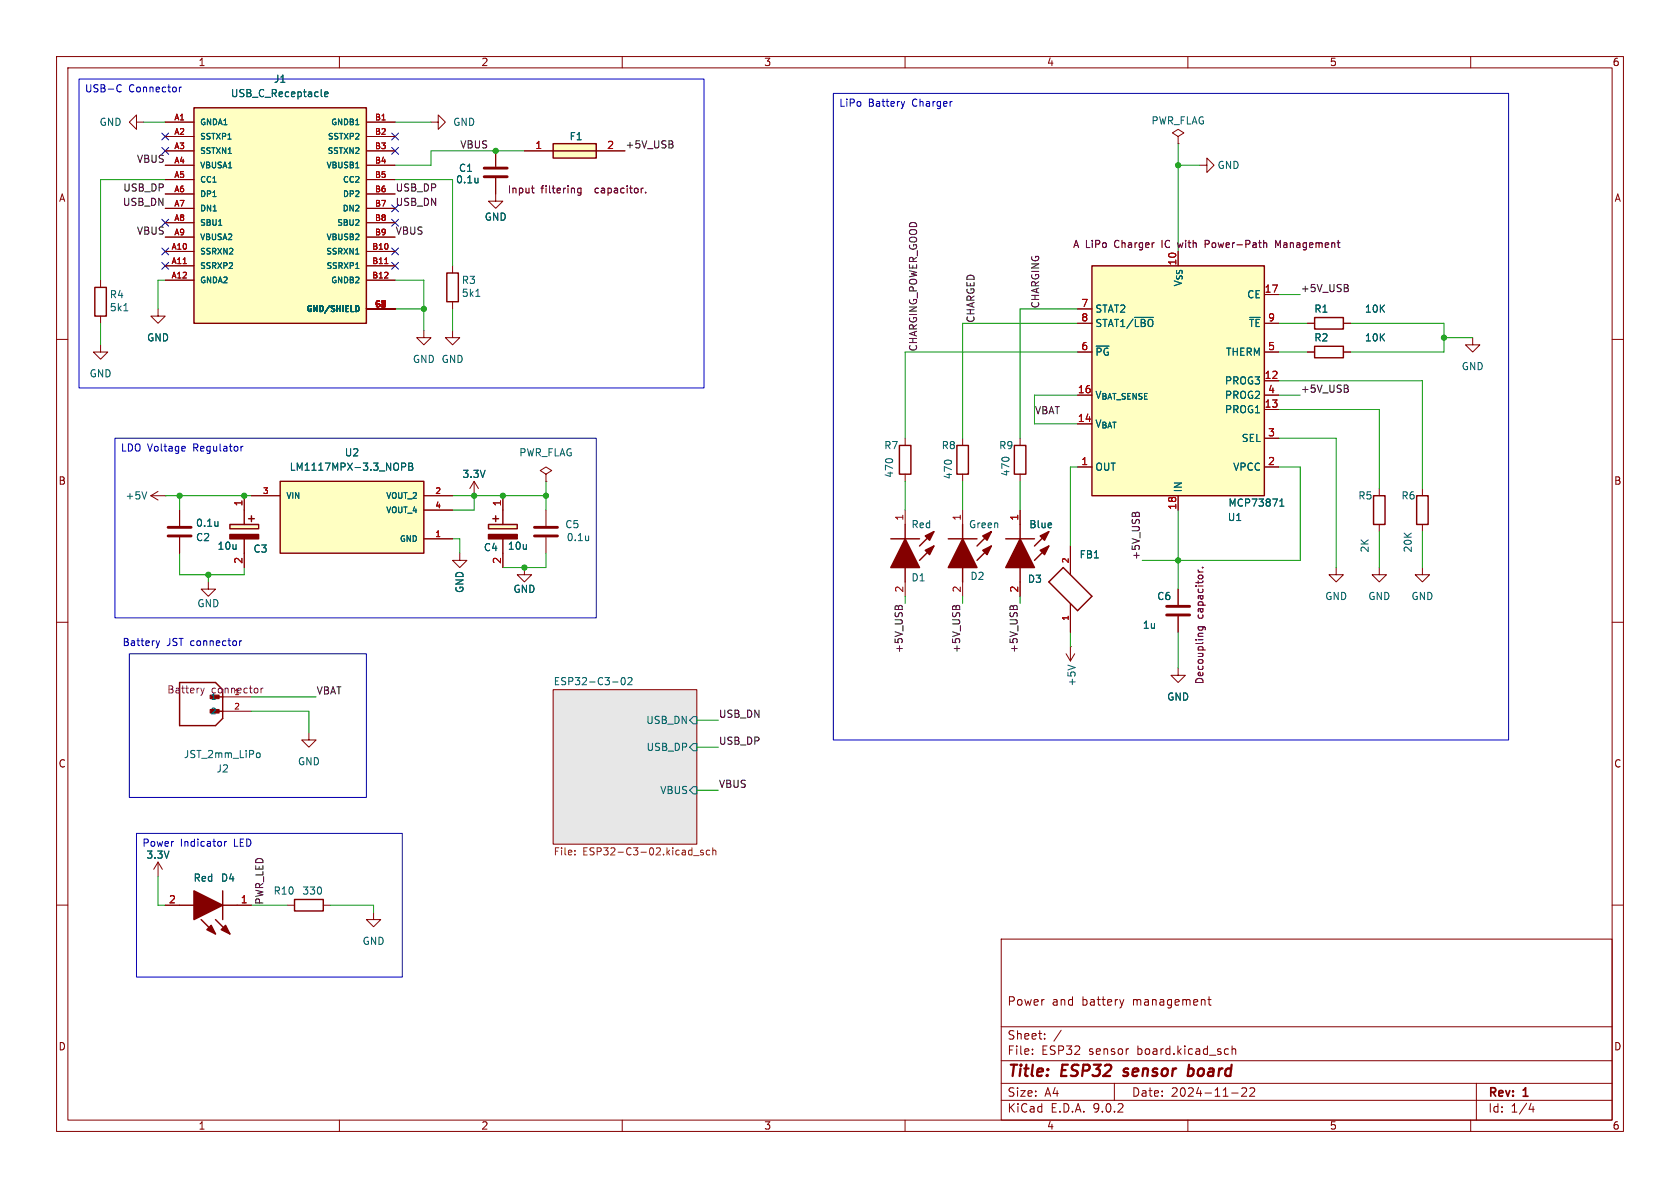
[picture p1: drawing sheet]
<svg xmlns="http://www.w3.org/2000/svg" width="297mm" height="210mm" viewBox="0 0 297 210" stroke-linecap="round" stroke-linejoin="round" font-family="sans-serif">
<g fill="none" stroke="#840000" stroke-width=".18">
<path d="M10 10h277v190h-277zM12 12h273v186h-273zM60 10v2M110 10v2M160 10v2M210 10v2M260 10v2M76.2 21.6h1.3v-1.3l1.2 1.3-1.2 1.3v-1.3M87.6 26.7v2.8M87.6 31.5v2.8M212.1 29.2h1.3v-1.3l1.2 1.3-1.2 1.3v-1.3M80 47v1.3"/>
<path d="M80 53.3v1.3M231.1 57.2h1.3M237.5 57.2h1.3M260.3 59.7v1.3h1.3l-1.3 1.2-1.2-1.2h1.2M10 60h2M160 77.5v1.2M231.1 62.2h1.3M237.5 62.2h1.3M285 60h2M26.7 87.6l1.2 .8M26.7 87.6h2.5M27.9 86.9l-1.2 .7"/>
<path d="M29.2 87.6h.1M31.7 90.2v2.8M31.7 95v2.8M83.8 85.1l-.7 1.3M83.8 85.1l.8 1.3M83.8 85.1v2.5M160 83.8v1.3M160 90.2v2.5M189.2 96.5v5.1M243.8 86.4v1.2M243.8 92.7v1.3M251.5 86.4v1.2"/>
<path d="M251.5 92.7v1.3M10 110h2M36.8 102.9v1.2h1.3l-1.3 1.3-1.2-1.3h1.2M160 102.9v2.5M188.5 115.6l.7 1.2M189.2 114.3h.1M189.2 106.7v5.1M189.2 114.3v2.5M190 115.6l-.8 1.2M236.2 100.3v1.3h1.3l-1.3 1.3-1.3-1.3h1.3M251.5 100.3v1.3h1.2l-1.2 1.3-1.3-1.3h1.3M285 110h2"/>
<path d="M97.8 121.9h25.4v27.3h-25.4zM10 160h2M29.2 160h2.5M41.9 160h2.5M66 161.3v1.3h1.3l-1.3 1.2-1.2-1.2h1.2M177 166h108v32h-108zM198.7 176.7l-.4 1M213.5 176.7h.6M213.7 176.2v1.3l.4 .2M285 160h2M60 198v2M110 198v2"/>
<path d="M160 198v2M177 194.5h108M177 191.5h108M177 187.5h108M177 181.5h108M182.5 186.3v.1M182.5 185.5v.1M184.7 183.6v.1M184.7 182.8v.1M187.6 182.1l-1.3 2M197 191.5v3M199.4 185.4h.1"/>
<path d="M210 198v2M216.7 185.4l.5 .1M217.2 186.3l-.5 .1M217.7 193.2h1.2M217.8 185.5l.2-.1 .4 .1 .1 .9M217.8 184.9v1.5M219.5 192.4l.6-.1 .2 .1 .1 .3-.9 1.1h.9M221 192.4l.5-.1 .2 .1 .1 .3-.9 1.1h.9M260 198v2M261 191.5v6.5M270.7 195l-.4 1.1h.9M271 195.6v1"/>
</g>
<path d="M198.6 190.1l.1 .1M198.8 189l-.1 .3v.1M210.1 189l.2-.1 .6 .1M210.2 188.2l-.2 2M210.8 190a.66 .66 0 0 1-.8 .1" fill="none" stroke="#840000" stroke-width=".4"/>
<path d="M97.8 121.9h25.4v27.3h-25.4z" fill="#e7e7e7" stroke="#e7e7e7" stroke-width=".18"/>
<g fill="none" stroke="#006464" stroke-width=".18">
<path d="M84.5 31.5v.8M84.5 32.2l-.1 .1M84.1 52.4h.8M25.9 86.9l-.4 1.3M38.5 92.2v.8M38.5 92.9v.1M109.9 119.9l.2-.1a.68 .68 0 0 1 .4 .6 .68 .68 0 0 1-.4 .6l-.2-.1-.1-.3zM111 119.9l.5-.1 .2 .3-.7 .9h.7M188.8 117.6l1.3 .4M108.3 120.6h1M121.9 127.3l.7-.6h.6v1.3h-.6zM122.6 131.4h.6v1.3h-.6l-.7-.6z"/>
<path d="M122.6 139.1h.6v1.2h-.6l-.7-.6z"/>
</g>
<path d="M101.6 151v.1M101.6 150.3v.2M122.6 151.3h1M124.3 150.3h-.3l-.2 .2 .1 .1 .4 .2v.3h-.5M125.5 150.3h-.4l-.2 .2 .1 .6h.5M126 150.4l.2-.1h.3l.1 .8M126 149.9v1.2" fill="none" stroke="#725600" stroke-width=".18"/>
<path d="M85.6 29.7h4.1M85.6 31.2h4.1M29.7 93.2h4.1M29.7 94.7h4.1" fill="none" stroke="#840000" stroke-width=".51"/>
<path d="M93.9 33.3h.5M94.1 33.9l.3 .2M102.7 33.3h-.4l-.2 .2 .1 .5h.5M102.7 33.3v1l-.2 .2h-.3M113.7 33.3h-.2M114.1 34v.1" fill="none" stroke="#840084" stroke-width=".18"/>
<g fill="none" stroke="#840000" stroke-width=".25">
<path d="M79 48.3h2v5h-2zM232.4 56.1h5.1v2.1h-5.1zM159 78.7h2v5.1h-2zM232.4 61.2h5.1v2h-5.1zM157.5 95.3h5.1M160 92.7v2.6M165.1 94l-2.5 2.5M165.1 96.5l-2.5 2.6M242.8 87.6h2.1v5.1h-2.1zM250.4 87.6h2.1v5.1h-2.1zM160 100.3v2.6M185.4 102.9l2.6-2.6 5 5.1-2.5 2.6z"/>
<path d="M39.4 157.5v5.1M31.7 160h2.6M35.6 162.6l2.5 2.5M38.1 162.6l2.5 2.5M39.4 160h2.5"/>
</g>
<g fill="#840000" stroke="#840000" stroke-width=".25">
<path d="M34.3 157.5l5.1 2.5-5.1 2.6z"/>
<path d="M39.9 163.6l.7 1.5-1.5-.8z"/>
<path d="M36.6 164.3l.7-.7 .8 1.5z"/>
<path d="M160 95.3l2.6 5h-5.1z"/>
<path d="M163.6 94.7l1.5-.7-.8 1.5z"/>
<path d="M163.6 97.3l1.5-.8-.8 1.5z"/>
</g>
<path d="M97.8 25.4h7.6v2.5h-7.6z" fill="#ffffc2"/>
<path d="M97.8 25.4h7.6v2.5h-7.6zM97.8 26.7h7.6M52.1 159h5v2h-5z" fill="none" stroke="#840000" stroke-width=".25"/>
<path d="M92.7 26.7h5.1M105.4 26.7h5.1M243.8 100.3v1.3h1.3l-1.3 1.3-1.2-1.3h1.2M50.8 160h1.3M57.1 160h1.3" fill="none" stroke="#840000" stroke-width=".18"/>
<path d="M193 47h30.5v40.6h-30.5z" fill="#ffffc2"/>
<g fill="none" stroke="#840000" stroke-width=".25">
<path d="M193 47h30.5v40.6h-30.5zM169.2 78.7h2v5.1h-2zM179.3 78.7h2.1v5.1h-2.1zM167.6 95.3h5.1M170.2 92.7v2.6M175.3 94l-2.6 2.5M175.3 96.5l-2.6 2.6M177.8 95.3h5.1M180.3 92.7v2.6M185.4 94l-2.5 2.5M185.4 96.5l-2.5 2.6M170.2 100.3v2.6"/>
<path d="M180.3 100.3v2.6M37.5 125.7h1.9M39.4 121.9l-1.3-1.2h-6.4v7.6h6.4l1.3-1.3v-3.8"/>
</g>
<g fill="none" stroke="#840000" stroke-width=".18">
<path d="M24.1 21.6v-1.3l-1.2 1.3 1.2 1.3v-1.3h1.3M87.6 34.3v1.3h1.3l-1.3 1.2-1.2-1.2h1.2M208.3 24.1l1-.6-1-.6-1 .6 1 .6v1.3M208.3 25.4h.1M27.9 54.6v1.3h1.3l-1.3 1.3-1.2-1.3h1.2M74.9 58.4v1.3h1.3l-1.3 1.3-1.2-1.3h1.2M80 58.4v1.3h1.3l-1.3 1.3-1.3-1.3h1.3M190.5 57.2h2.5M190.5 54.6h2.5M208.3 44.5v2.5M223.5 57.2h2.6M223.5 52.1h2.6"/>
<path d="M17.8 61v1.2h1.2l-1.2 1.3-1.3-1.3h1.3M170.2 77.5v1.2M180.3 77.5v1.2M190.5 69.9h2.5M190.5 62.2h2.5M190.5 74.9h2.5M223.5 77.5h2.6M223.5 72.4h2.6M223.5 69.9h2.6M223.5 67.3h2.6M223.5 62.2h2.6M170.2 83.8v1.3"/>
<path d="M170.2 90.2v2.5M180.3 83.8v1.3M180.3 90.2v2.5M190.5 82.6h2.5M208.3 87.6v2.6M223.5 82.6h2.6M170.2 102.9v2.5M180.3 102.9v2.5M208.3 118.1v1.3h1.2l-1.2 1.3-1.3-1.3h1.3M208.3 104.1v2.8M208.3 109v2.8M39.4 123.2h5"/>
<path d="M39.4 125.7h5M54.6 129.5v1.3h1.3l-1.3 1.3-1.3-1.3h1.3M27.9 152.4l-.7 1.3M27.9 152.4l.8 1.3M27.9 152.4v2.5"/>
</g>
<path d="M200.5 56.1h3.4M220.9 56.1h1.9M226.3 89.5h.7M226.3 88.6l.3-.4v1.3M45.4 133.1h.4l.2 .2-.1 .6h-.5" fill="none" stroke="#006464" stroke-width=".18"/>
<g fill="none" stroke="#840084" stroke-width=".18">
<path d="M213.1 43.2h.4M213.5 42.5h-.4v1.3M223.4 43l.2-.1 .3 .1v.8M225.9 43.4l-.4-.9v1.3M211.8 110.8h1.1l.2 .2-.1 .3M211.8 100.8l.3 .3M211.8 101.1h.9M211.9 110.8l-.1 .4 .3 .2 .5-.1v-.5M212.5 100.3h.2M35.5 121.7l.3 .8M35.8 122.5l-.2 .4M36.1 121.7l-.3 .8"/>
<path d="M46.1 121.7v.8M46.5 121.7l-.4 .2"/>
</g>
<path d="M206.2 107.2h4.1M206.2 108.7h4.1" fill="none" stroke="#840000" stroke-width=".51"/>
<g fill="#840000" stroke="#840000" stroke-width=".25">
<path d="M180.3 95.3l2.6 5h-5.1z"/>
<path d="M183.9 94.7l1.5-.7-.7 1.5z"/>
<path d="M183.9 97.3l1.5-.8-.7 1.5z"/>
<path d="M170.2 95.3l2.5 5h-5.1z"/>
<path d="M173.7 94.7l1.6-.7-.8 1.5z"/>
<path d="M173.7 97.3l1.6-.8-.8 1.5z"/>
</g>
<g fill="#840000" stroke="#840000" stroke-width=".18">
<path d="M37.1 122.9h1.6v.6h-1.6z"/>
<path d="M37.1 125.4h1.6v.6h-1.6z"/>
</g>
<path d="M49.5 85.1h25.4v12.7h-25.4z" fill="#ffffc2"/>
<path d="M49.5 85.1h25.4v12.7h-25.4z" fill="none" stroke="#840000" stroke-width=".25"/>
<path d="M44.4 87.6h5.1M74.9 87.6h5.1M74.9 90.2h5.1M74.9 95.3h5.1M81.3 97.8v1.3h1.2l-1.2 1.2-1.3-1.2h1.3" fill="none" stroke="#840000" stroke-width=".18"/>
<path d="M71 82.5h.6l.1-.2v-.3l-.7-.1v1.2M72.3 81.9h.4l.2 .2-.2 .4 .2 .1 .1 .3-.2 .2h-.5zM72.3 82.5h.4" fill="none" stroke="#006464" stroke-width=".18"/>
<path d="M40.6 92.7h5.1v.8h-5.1z" fill="#ffffc2"/>
<path d="M16.8 50.8h2v5.1h-2zM40.6 92.7h5.1v.8h-5.1zM43.2 90.2v2.5M43.2 95.3v2.5M43.9 91.7h1.1M44.4 91.2v1" fill="none" stroke="#840000" stroke-width=".25"/>
<path d="M40.6 94.5h5.1v.8h-5.1z" fill="#840000" stroke="#840000" stroke-width=".25"/>
<path d="M17.8 49.5v1.3M17.8 55.9v1.3M43.2 87.6v2.6M43.2 97.8v2.5" fill="none" stroke="#840000" stroke-width=".18"/>
<path d="M21.9 54.9h.7" fill="none" stroke="#006464" stroke-width=".18"/>
<path d="M34.3 19.1h30.5v38.1h-30.5z" fill="#ffffc2"/>
<path d="M34.3 19.1h30.5v38.1h-30.5z" fill="none" stroke="#840000" stroke-width=".25"/>
<g fill="none" stroke="#840000" stroke-width=".18">
<path d="M29.2 21.6h5.1M29.2 24.1h5.1M29.2 26.7h5.1M29.2 29.2h5.1M29.2 31.8h5.1M29.2 34.3h5.1M29.2 36.8h5.1M29.2 39.4h5.1M64.8 21.6h5M64.8 24.1h5M64.8 26.7h5M64.8 29.2h5"/>
<path d="M64.8 31.8h5M64.8 34.3h5M64.8 36.8h5M64.8 39.4h5M29.2 41.9h5.1M29.2 44.5h5.1M29.2 47h5.1M29.2 49.5h5.1M64.8 41.9h5M64.8 44.5h5M64.8 47h5M64.8 49.5h5"/>
<path d="M64.8 54.6h5M96.5 90.2v2.8M96.5 95v2.8M92.7 100.3v1.3h1.3l-1.3 1.3-1.3-1.3h1.3"/>
</g>
<path d="M57.4 16.7l.6-.2-.1-.2-.3-.1-.2 .2 .1 .6h.4M38.6 39.8h.6M62.9 29.7h.6M62.9 44.9h.6M62.9 47.5h.6M63.1 54.1a.55 .55 0 0 1 .4 .5 .55 .55 0 0 1-.4 .5M104.1 94.7v.9M104.1 95.5h-.1" fill="none" stroke="#006464" stroke-width=".18"/>
<path d="M32.4 46.6h.6M68 46.6h.6" fill="none" stroke="#a90000" stroke-width=".18"/>
<path d="M94.5 93.2h4.1M94.5 94.7h4.1" fill="none" stroke="#840000" stroke-width=".51"/>
<path d="M86.4 92.7h5v.8h-5z" fill="#ffffc2"/>
<path d="M86.4 92.7h5v.8h-5zM87.1 91.7h1M87.6 91.2v1M88.9 90.2v2.5M88.9 95.3v2.5" fill="none" stroke="#840000" stroke-width=".25"/>
<path d="M86.4 94.5h5v.8h-5z" fill="#840000" stroke="#840000" stroke-width=".25"/>
<g fill="none" stroke="#840000" stroke-width=".18">
<path d="M29.2 21.6h5.1M29.2 24.1h5.1M29.2 26.7h5.1M29.2 29.2h5.1M29.2 31.8h5.1M29.2 34.3h5.1M29.2 36.8h5.1M29.2 39.4h5.1M64.8 21.6h5M64.8 24.1h5M64.8 26.7h5M64.8 29.2h5"/>
<path d="M64.8 31.8h5M64.8 34.3h5M64.8 36.8h5M64.8 39.4h5M87.6 26.7v2.8M87.6 31.5v2.8M92.7 26.7h5.1M105.4 26.7h5.1M29.2 41.9h5.1M29.2 44.5h5.1M29.2 47h5.1M29.2 49.5h5.1"/>
<path d="M64.8 41.9h5M64.8 44.5h5M64.8 47h5M64.8 49.5h5M64.8 54.6h5M190.5 54.6h2.5M190.5 57.2h2.5M208.3 44.5v2.5M223.5 57.2h2.6M223.5 52.1h2.6M231.1 57.2h1.3M237.5 57.2h1.3"/>
<path d="M190.5 62.2h2.5M190.5 69.9h2.5M190.5 74.9h2.5M223.5 62.2h2.6M223.5 77.5h2.6M223.5 72.4h2.6M223.5 69.9h2.6M223.5 67.3h2.6M231.1 62.2h1.3M237.5 62.2h1.3M31.7 90.2v2.8M31.7 95v2.8"/>
<path d="M43.2 87.6v2.6M43.2 97.8v2.5M44.4 87.6h5.1M74.9 87.6h5.1M74.9 90.2h5.1M74.9 95.3h5.1M88.9 87.6v2.6M88.9 97.8v2.5M96.5 83.8l1-.6-1-.6-1 .6 1 .6v1.3M96.5 85.1h.1M180.3 90.2v2.5M189.2 96.5v5.1"/>
<path d="M190.5 82.6h2.5M208.3 87.6v2.6M223.5 82.6h2.6M180.3 102.9v2.5M189.2 106.7v5.1M208.3 104.1v2.8M208.3 109v2.8M29.2 160h2.5M41.9 160h2.5"/>
</g>
<g fill="none" stroke="#0f0f0f" stroke-width=".18">
<path d="M118.7 25.5l.3 .2-.1 .3-.1 .2M118.8 24.9l.1 .2-.1 .3M238.1 50.9l.3 .2-.1 .3-.2 .2M238.2 50.3l.1 .2-.1 .3M238.1 68.7l.3 .2-.1 .3-.2 .1M238.2 68.1l.1 .2-.1 .3M200.2 90.7l.2-.1 .3 .1M201.4 90.8l-.1-.2h-.3l-.2 .3M158.3 107.2l.2-.1 .3 .1M159.5 107.3l-.1-.2-.3-.1-.3 .3M168.5 107.2l.1-.1 .3 .1M169.7 107.3l-.2-.2-.3-.1-.2 .3"/>
<path d="M178.6 107.2l.2-.1 .3 .1M179.8 107.3l-.1-.2-.3-.1-.2 .3"/>
</g>
<g fill="none" stroke="#009600" stroke-width=".18">
<path d="M25.4 21.6h3.8M29.2 31.8h-11.4v17.7M69.8 21.6h6.4M69.8 31.8h10.2v15.2M92.7 26.7h-16.5v2.5h-6.4M208.3 29.2h3.8M208.3 25.4v19.1M17.8 57.2v3.8M29.2 49.5h-1.3v5.1M69.8 49.5h5.1v8.9M69.8 54.6h5.1M80 54.6v3.8"/>
<path d="M190.5 54.6h-10.2v22.9M190.5 57.2h-20.3v20.3M226.1 52.1h3.8M226.1 57.2h5M238.8 57.2h16.5v5h-16.5M255.3 59.7h5M190.5 62.2h-30.5v15.3M190.5 69.9h-7.6v5h7.6M226.1 62.2h5M226.1 67.3h25.4v19.1M226.1 72.4h17.7v14M226.1 69.9h3.8"/>
<path d="M226.1 77.5h10.1v22.8M29.2 87.6h15.2M31.7 97.8v3.8h11.5v-1.3M31.7 87.6v2.6M80 87.6h16.5M80 95.3h1.3v2.5M83.8 87.6v2.6h-3.8M96.5 97.8v2.5h-7.6M96.5 85.1v5.1M160 85.1v5.1M170.2 85.1v5.1M180.3 85.1v5.1"/>
<path d="M190.5 82.6h-1.3v13.9M208.3 90.2v13.9M226.1 82.6h3.8v16.5h-28M243.8 94v6.3M251.5 94v6.3M36.8 101.6v1.3M160 105.4v1.3M170.2 105.4v1.3M180.3 105.4v1.3M189.2 111.8v2.5M208.3 111.8v6.3M44.4 125.7h10.2v3.8"/>
<path d="M44.4 123.2h11.5M123.2 139.7h3.8M123.2 127.3h3.8M123.2 132.1h3.8M27.9 154.9v5.1h1.3M44.4 160h6.4M58.4 160h7.6v1.3"/>
</g>
<g fill="none" stroke="#000084" stroke-width=".18">
<path d="M28.6 38.8l1.2 1.2M28.6 26.1l1.2 1.2M28.6 23.5l1.2 1.2M29.8 38.8l-1.2 1.2M29.8 26.1l-1.2 1.2M29.8 23.5l-1.2 1.2M69.2 36.2l1.3 1.2M69.2 38.8l1.3 1.2M69.2 26.1l1.3 1.2M69.2 23.5l1.3 1.2M70.5 36.2l-1.3 1.2M70.5 38.8l-1.3 1.2"/>
<path d="M70.5 26.1l-1.3 1.2M70.5 23.5l-1.3 1.2M28.6 43.8l1.2 1.3M28.6 46.4l1.2 1.2M29.8 43.8l-1.2 1.3M29.8 46.4l-1.2 1.2M69.2 43.8l1.3 1.3M69.2 46.4l1.3 1.2M70.5 43.8l-1.3 1.3M70.5 46.4l-1.3 1.2"/>
</g>
<g fill="none" stroke="#0000c2" stroke-width=".18">
<path d="M14 14h110.5v54.6h-110.5zM20.9 15h.3l.2 .1M21.4 16.1l-.2 .1h-.3M31.7 15.4v.8M32.1 15.4l-.4 .2M147.3 16.5h119.4v114.3h-119.4zM159.9 17.9l-.3 .9M20.3 77.5h85.1v31.7h-85.1zM32.6 78.9l.1 .3-.6 .1M32.7 79.7h-.1M42.6 78.9v.8M43 78.9l-.4 .2"/>
<path d="M22.9 115.6h41.9v25.4h-41.9zM27.6 113.3l.3 .8M27.9 114.1l-.2 .4M28.2 113.3l-.3 .8M42.4 113.3v.8M42.7 113.3l-.3 .2M24.1 147.3h47v25.4h-47zM39.7 148.7v.9M40.1 148.7l-.4 .3"/>
</g>
<g fill="none" stroke="#006464" stroke-width=".18">
<path d="M57.4 16.7l.6-.2-.1-.2-.3-.1-.2 .2 .1 .6h.4M38.6 39.8h.6M62.9 29.7h.6M84.5 31.5v.8M84.5 32.2l-.1 .1M62.9 44.9h.6M62.9 47.5h.6M63.1 54.1a.55 .55 0 0 1 .4 .5 .55 .55 0 0 1-.4 .5M200.5 56.1h3.4M220.9 56.1h1.9M38.5 92.2v.8M38.5 92.9v.1"/>
<path d="M71 82.5h.6l.1-.2v-.3l-.7-.1v1.2M72.3 81.9h.4l.2 .2-.2 .4 .2 .1 .1 .3-.2 .2h-.5zM72.3 82.5h.4M226.3 89.5h.7M226.3 88.6l.3-.4v1.3"/>
</g>
<path d="M32.4 46.6h.6M68 46.6h.6" fill="none" stroke="#a90000" stroke-width=".18"/>
<g fill="none" stroke="#840084" stroke-width=".18">
<path d="M93.9 33.3h.5M94.1 33.9l.3 .2M102.7 33.3h-.4l-.2 .2 .1 .5h.5M102.7 33.3v1l-.2 .2h-.3M113.7 33.3h-.2M114.1 34v.1M213.1 43.2h.4M213.5 42.5h-.4v1.3M223.4 43l.2-.1 .3 .1v.8M225.9 43.4l-.4-.9v1.3M211.8 110.8h1.1l.2 .2-.1 .3M211.8 100.8l.3 .3"/>
<path d="M211.8 101.1h.9M211.9 110.8l-.1 .4 .3 .2 .5-.1v-.5M212.5 100.3h.2"/>
</g>
<g fill="#009600" stroke="#009600" stroke-width=".18">
<circle cx="74.9" cy="54.6" r=".46"/>
<circle cx="92.7" cy="100.3" r=".46"/>
<circle cx="87.6" cy="26.7" r=".46"/>
<circle cx="83.8" cy="87.6" r=".46"/>
<circle cx="43.2" cy="87.6" r=".46"/>
<circle cx="31.7" cy="87.6" r=".46"/>
<circle cx="36.8" cy="101.6" r=".46"/>
<circle cx="208.3" cy="29.2" r=".46"/>
<circle cx="255.3" cy="59.7" r=".46"/>
<circle cx="88.9" cy="87.6" r=".46"/>
<circle cx="96.5" cy="87.6" r=".46"/>
<circle cx="208.3" cy="99.1" r=".46"/>
</g>
<g font-size="2.8" fill="#840000">
<text x="178" y="190.9">Title:</text>
<text x="187.7" y="190.9">ESP32</text>
<text x="199.5" y="190.9">sensor</text>
<text x="211.6" y="190.9">board</text>
</g>
<g font-size="2.1" fill="#840000">
<text x="178" y="178">Power</text>
<text x="185.9" y="178">and</text>
<text x="191.3" y="178">battery</text>
<text x="200.4" y="178">management</text>
<text x="178" y="184">Sheet:</text>
<text x="178" y="186.7">File:</text>
<text x="184.1" y="186.7">ESP32</text>
<text x="192.5" y="186.7">sensor</text>
<text x="201.2" y="186.7">board.kicad_sch</text>
<text x="178" y="196.9">KiCad</text>
<text x="178" y="194.1">Size:</text>
<text x="184.7" y="194.1">A4</text>
<text x="185.7" y="196.9">E.D.A.</text>
<text x="193.3" y="196.9">9.0.2</text>
<text x="200" y="194.1">Date:</text>
<text x="207" y="194.1">2024-11-22</text>
<text x="263" y="194.3">Rev:</text>
<text x="263" y="196.9">Id:</text>
<text x="267.1" y="196.9">1/4</text>
<text x="269.4" y="194.3">1</text>
</g>
<g font-size="1.8" fill="#840000">
<text x="35" y="11.9">1</text>
<text x="85" y="11.9">2</text>
<text x="135" y="11.9">3</text>
<text x="185" y="11.9">4</text>
<text x="235" y="11.9">5</text>
<text x="285" y="11.9">6</text>
<text x="10.3" y="35.9">A</text>
<text x="285.3" y="35.9">A</text>
<text x="10.3" y="85.9">B</text>
<text x="285.3" y="85.9">B</text>
<text x="10.3" y="135.9">C</text>
<text x="285.3" y="135.9">C</text>
<text x="10.3" y="185.9">D</text>
<text x="285.3" y="185.9">D</text>
<text x="35" y="199.9">1</text>
<text x="85" y="199.9">2</text>
<text x="135" y="199.9">3</text>
<text x="185" y="199.9">4</text>
<text x="235" y="199.9">5</text>
<text x="285" y="199.9">6</text>
</g>
<g font-size="1.8" fill="#0000c2">
<text x="14.9" y="16.6">USB-C</text>
<text x="22.7" y="16.6">Connector</text>
<text x="148.3" y="19.2">LiPo</text>
<text x="153.5" y="19.2">Battery</text>
<text x="161.4" y="19.2">Charger</text>
<text x="21.3" y="80.1">LDO Voltage</text>
<text x="34.3" y="80.1">Regulator</text>
<text x="21.6" y="114.4">Battery</text>
<text x="29.5" y="114.4">JST connector</text>
<text x="25.1" y="150">Power</text>
<text x="31.9" y="150">Indicator</text>
<text x="41.5" y="150">LED</text>
</g>
<g font-size="1.8" fill="#006464">
<text x="40.7" y="17.4">USB_C_Receptacle</text>
<text x="48.3" y="14.8">J1</text>
<text x="17.5" y="22.5">GND</text>
<text x="80" y="22.5">GND</text>
<text x="203.5" y="22.2">PWR_FLAG</text>
<text x="100.6" y="25">F1</text>
<text x="80.5" y="32.6">0.1u</text>
<text x="81" y="30.6">C1</text>
<text x="215.1" y="30.1">GND</text>
<text x="85.6" y="39.2">GND</text>
<text x="19.3" y="52.9">R4</text>
<text x="81.5" y="50.4">R3</text>
<text x="81.5" y="52.7">5k1</text>
<text x="209.1" y="50.8" transform="rotate(-90 209.1 50.8)">V_{SS}</text>
<text x="220.4" y="52.9">CE</text>
<text x="19.3" y="55.2">5k1</text>
<text x="193.5" y="58">STAT1/~{LBO}</text>
<text x="193.5" y="55.5">STAT2</text>
<text x="220.7" y="58">~{TE}</text>
<text x="232.3" y="55.5">R1</text>
<text x="241.2" y="55.5">10K</text>
<text x="25.9" y="60.6">GND</text>
<text x="72.9" y="64.4">GND GND</text>
<text x="193.5" y="63.1">~{PG}</text>
<text x="216.6" y="63.1">THERM</text>
<text x="232.3" y="60.6">R2</text>
<text x="241.2" y="60.6">10K</text>
<text x="258.3" y="65.6">GND</text>
<text x="15.7" y="66.9">GND</text>
<text x="193.5" y="70.7">V_{BAT_SENSE}</text>
<text x="216.5" y="70.7">PROG2</text>
<text x="216.5" y="68.2">PROG3</text>
<text x="193.5" y="75.8">V_{BAT}</text>
<text x="216.5" y="73.3">PROG1</text>
<text x="51.1" y="83.4">LM1117MPX-3.3_NOPB</text>
<text x="60.9" y="80.9">U2</text>
<text x="91.7" y="80.9">PWR_FLAG</text>
<text x="156.2" y="79.6">R7</text>
<text x="166.4" y="79.6">R8</text>
<text x="176.5" y="79.6">R9</text>
<text x="193.5" y="83.4">OUT</text>
<text x="217.9" y="83.4">VPCC</text>
<text x="219.4" y="78.3">SEL</text>
<text x="22.1" y="88.5">+5V</text>
<text x="81.7" y="84.7">3.3V</text>
<text x="158.1" y="84.6" transform="rotate(-90 158.1 84.6)">470</text>
<text x="168.5" y="84.8" transform="rotate(-90 168.5 84.8)">470</text>
<text x="178.7" y="84.3" transform="rotate(-90 178.7 84.3)">470</text>
<text x="209.1" y="87.1" transform="rotate(-90 209.1 87.1)">IN</text>
<text x="217.1" y="89.8">MCP73871</text>
<text x="240" y="88.5">R5</text>
<text x="247.7" y="88.5">R6</text>
<text x="34.6" y="95.9">C2</text>
<text x="34.6" y="93.3">0.1u</text>
<text x="99.8" y="93.6">C5</text>
<text x="100.1" y="95.9">0.1u</text>
<text x="161" y="93.6">Red</text>
<text x="171.2" y="93.6">Green</text>
<text x="181.9" y="93.6">Blue</text>
<text x="217" y="92.3">U1</text>
<text x="38.4" y="97.4">10u</text>
<text x="44.7" y="97.9">C3</text>
<text x="85.4" y="97.6">C4</text>
<text x="89.7" y="97.4">10u</text>
<text x="190.8" y="98.9">FB1</text>
<text x="242.2" y="97.8" transform="rotate(-90 242.2 97.8)">2K</text>
<text x="249.8" y="97.8" transform="rotate(-90 249.8 97.8)">20K</text>
<text x="34.8" y="107.5">GND</text>
<text x="82.1" y="104.9" transform="rotate(-90 82.1 104.9)">GND</text>
<text x="90.7" y="105">GND</text>
<text x="161" y="103">D1</text>
<text x="171.5" y="102.7">D2</text>
<text x="181.6" y="103.2">D3</text>
<text x="204.5" y="106.3">C6</text>
<text x="234.2" y="106.3">GND</text>
<text x="241.8" y="106.3">GND</text>
<text x="249.4" y="106.3">GND</text>
<text x="201.9" y="111.4">1u</text>
<text x="97.8" y="121.2">ESP32-C3-02</text>
<text x="190.3" y="121.4" transform="rotate(-90 190.3 121.4)">+5V</text>
<text x="206.2" y="124.1">GND</text>
<text x="114.1" y="128.2">USB_DN</text>
<text x="32.4" y="134.2">JST_2mm_LiPo</text>
<text x="38.2" y="136.8">J2</text>
<text x="52.6" y="135.5">GND</text>
<text x="114.2" y="132.9">USB_DP</text>
<text x="116.6" y="140.6">VBUS</text>
<text x="25.8" y="152">3.3V</text>
<text x="34.1" y="156.1">Red</text>
<text x="39" y="156.1">D4</text>
<text x="48.3" y="158.3">R10</text>
<text x="53.3" y="158.3">330</text>
<text x="64" y="167.2">GND</text>
</g>
<g font-size="1.8" fill="#0f0f0f">
<text x="24.1" y="28.9">VBUS</text>
<text x="81.3" y="26.3">VBUS</text>
<text x="110.5" y="26.3">+5V_USB</text>
<text x="21.7" y="33.9">USB_DP</text>
<text x="69.8" y="33.9">USB_DP</text>
<text x="21.6" y="36.5">USB_DN</text>
<text x="24.1" y="41.6">VBUS</text>
<text x="69.8" y="41.6">VBUS</text>
<text x="69.8" y="36.5">USB_DN</text>
<text x="229.9" y="51.7">+5V_USB</text>
<text x="172.4" y="57.2" transform="rotate(-90 172.4 57.2)">CHARGED</text>
<text x="183.8" y="54.6" transform="rotate(-90 183.8 54.6)">CHARGING</text>
<text x="162.2" y="62.2" transform="rotate(-90 162.2 62.2)">CHARGING_POWER_GOOD</text>
<text x="229.9" y="69.5">+5V_USB</text>
<text x="182.9" y="73.3">VBAT</text>
<text x="201.6" y="99.1" transform="rotate(-90 201.6 99.1)">+5V_USB</text>
<text x="159.7" y="115.5" transform="rotate(-90 159.7 115.5)">+5V_USB</text>
<text x="169.8" y="115.5" transform="rotate(-90 169.8 115.5)">+5V_USB</text>
<text x="180" y="115.5" transform="rotate(-90 180 115.5)">+5V_USB</text>
<text x="55.9" y="122.8">VBAT</text>
<text x="127" y="131.7">USB_DP</text>
<text x="127" y="127">USB_DN</text>
<text x="127" y="139.4">VBUS</text>
<text x="46.6" y="160" transform="rotate(-90 46.6 160)">PWR_LED</text>
</g>
<g font-size="1.8" fill="#a90000">
<text x="94.5" y="26.4">1</text>
<text x="107.2" y="26.4">2</text>
<text x="208" y="47" transform="rotate(-90 208 47)">10</text>
<text x="223.5" y="51.8">17</text>
<text x="191.1" y="56.9">8</text>
<text x="191.1" y="54.4">7</text>
<text x="224.1" y="56.9">9</text>
<text x="191.1" y="62">6</text>
<text x="224.1" y="62">5</text>
<text x="190.5" y="69.6">16</text>
<text x="223.5" y="67.1">12</text>
<text x="224.1" y="69.6">4</text>
<text x="190.5" y="74.7">14</text>
<text x="223.5" y="72.1">13</text>
<text x="224.1" y="77.2">3</text>
<text x="191.1" y="82.3">1</text>
<text x="224.1" y="82.3">2</text>
<text x="42.9" y="89.6" transform="rotate(-90 42.9 89.6)">1</text>
<text x="88.6" y="89.6" transform="rotate(-90 88.6 89.6)">1</text>
<text x="159.8" y="92.1" transform="rotate(-90 159.8 92.1)">1</text>
<text x="169.9" y="92.1" transform="rotate(-90 169.9 92.1)">1</text>
<text x="180.1" y="92.1" transform="rotate(-90 180.1 92.1)">1</text>
<text x="208" y="90.2" transform="rotate(-90 208 90.2)">18</text>
<text x="42.9" y="99.8" transform="rotate(-90 42.9 99.8)">2</text>
<text x="88.6" y="99.8" transform="rotate(-90 88.6 99.8)">2</text>
<text x="159.8" y="104.8" transform="rotate(-90 159.8 104.8)">2</text>
<text x="169.9" y="104.8" transform="rotate(-90 169.9 104.8)">2</text>
<text x="180.1" y="104.8" transform="rotate(-90 180.1 104.8)">2</text>
<text x="29.8" y="159.8">2</text>
<text x="42.5" y="159.8">1</text>
</g>
<g font-size="1.8" fill="#840084">
<text x="89.7" y="34.4">Input</text>
<text x="95.6" y="34.4">filtering</text>
<text x="105.5" y="34.4">capacitor.</text>
<text x="189.6" y="44">A LiPo</text>
<text x="197.1" y="44">Charger</text>
<text x="205.6" y="44">IC</text>
<text x="208.7" y="44">with</text>
<text x="213.7" y="44">Power-Path</text>
<text x="226.3" y="44">Management</text>
<text x="213" y="109.4" transform="rotate(-90 213 109.4)">capacitor.</text>
<text x="29.5" y="122.8">Battery</text>
<text x="37.4" y="122.8">connector</text>
<text x="213" y="121.1" transform="rotate(-90 213 121.1)">Decoupling</text>
</g>
<g font-size="1.8" fill="#725600">
<text x="97.8" y="151.5">File:</text>
<text x="103" y="151.5">ESP32-C3-02.kicad_sch</text>
</g>
<g font-size="1.4" fill="#a90000">
<text x="30.7" y="21.3">A1</text>
<text x="30.7" y="23.9">A2</text>
<text x="66.2" y="21.3">B1</text>
<text x="66.2" y="23.9">B2</text>
<text x="30.7" y="26.4">A3</text>
<text x="30.7" y="29">A4</text>
<text x="66.2" y="26.4">B3</text>
<text x="66.2" y="29">B4</text>
<text x="30.7" y="31.5">A5</text>
<text x="30.7" y="34">A6</text>
<text x="66.2" y="31.5">B5</text>
<text x="66.2" y="34">B6</text>
<text x="30.7" y="36.6">A7</text>
<text x="30.7" y="39.1">A8</text>
<text x="30.7" y="41.7">A9</text>
<text x="66.2" y="36.6">B7</text>
<text x="66.2" y="39.1">B8</text>
<text x="66.2" y="41.7">B9</text>
<text x="30.2" y="44.2">A10</text>
<text x="30.2" y="46.7">A11</text>
<text x="65.7" y="44.2">B10</text>
<text x="65.7" y="46.7">B11</text>
<text x="30.2" y="49.3">A12</text>
<text x="65.7" y="49.3">B12</text>
<text x="66.2" y="54.4">S1</text>
<text x="67.2" y="54.4">2</text>
<text x="46.4" y="87.4">3</text>
<text x="76.9" y="87.4">2</text>
<text x="76.9" y="89.9">4</text>
<text x="76.9" y="95">1</text>
<text x="189" y="99.7" transform="rotate(-90 189 99.7)">2</text>
<text x="189" y="109.8" transform="rotate(-90 189 109.8)">1</text>
<text x="41.3" y="125.5">2</text>
</g>
<g font-size="1.4" fill="#006464">
<text x="35.3" y="22.3">GNDA1</text>
<text x="58.4" y="22.3">GNDB1</text>
<text x="35.3" y="24.9">SSTXP1</text>
<text x="35.3" y="27.4">SSTXN1</text>
<text x="35.3" y="29.9">VBUSA1</text>
<text x="57.6" y="29.9">VBUSB1</text>
<text x="57.8" y="27.4">SSTXN2</text>
<text x="57.8" y="24.9">SSTXP2</text>
<text x="35.3" y="32.5">CC1</text>
<text x="35.3" y="35">DP1</text>
<text x="60.5" y="32.5">CC2</text>
<text x="60.5" y="35">DP2</text>
<text x="35.3" y="37.6">DN1</text>
<text x="35.3" y="40.1">SBU1</text>
<text x="59.5" y="40.1">SBU2</text>
<text x="60.5" y="37.6">DN2</text>
<text x="35.3" y="42.6">VBUSA2</text>
<text x="35.3" y="45.2">SSRXN2</text>
<text x="35.3" y="47.7">SSRXP2</text>
<text x="57.5" y="45.2">SSRXN1</text>
<text x="57.6" y="42.6">VBUSB2</text>
<text x="57.6" y="47.7">SSRXP1</text>
<text x="35.3" y="50.3">GNDA2</text>
<text x="58.4" y="50.3">GNDB2</text>
<text x="54.1" y="55.3">GND/SHIELD</text>
<text x="50.5" y="88.4">VIN</text>
<text x="68.1" y="88.4">VOUT_2</text>
<text x="68.1" y="90.9">VOUT_4</text>
<text x="70.6" y="96">GND</text>
<text x="37.1" y="126.5">2</text>
</g>
<g font-size="1.4" fill="#840084">
<text x="37.1" y="123.9">1</text>
<text x="41.3" y="122.9">1</text>
</g>
</svg>
